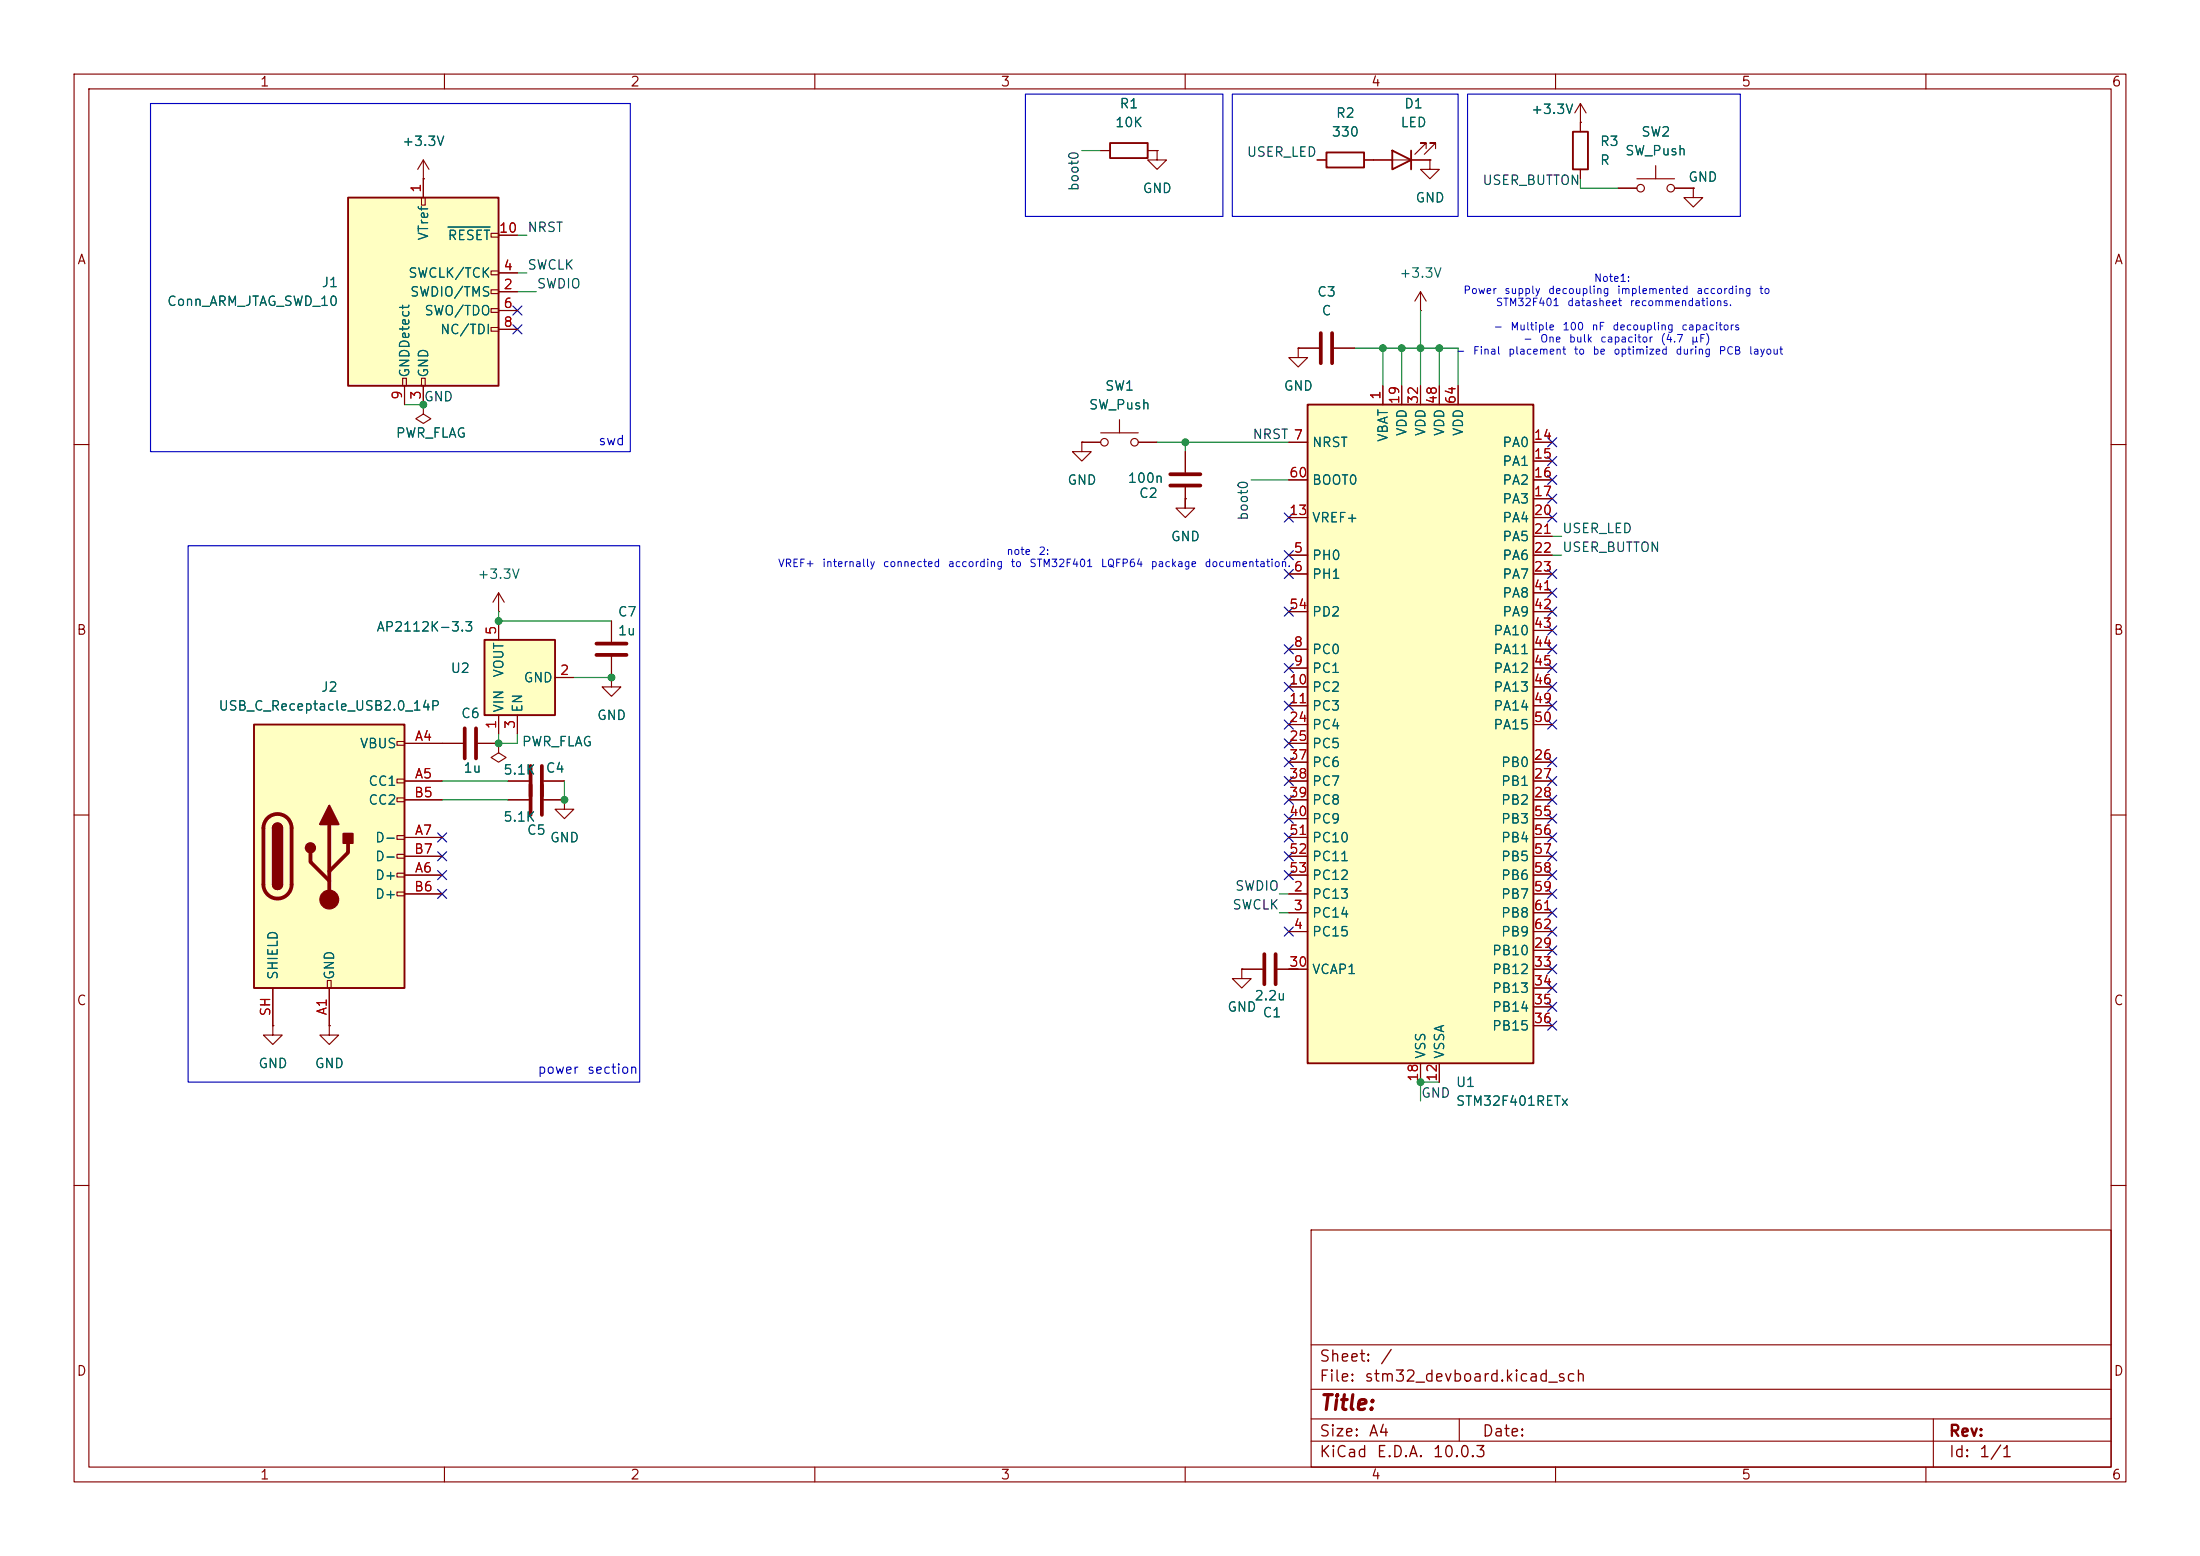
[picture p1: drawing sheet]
<svg xmlns="http://www.w3.org/2000/svg" width="297mm" height="210mm" viewBox="0 0 297 210" stroke-linecap="round" stroke-linejoin="round" font-family="sans-serif">
<g fill="none" stroke="#840000" stroke-width=".15">
<path d="M10 10h277v190h-277zM12 12h273v186h-273zM60 10v2M110 10v2M160 10v2M210 10v2M260 10v2M177.8 21.6h1.3M184.1 21.6h8.9M191.8 39.4l-.8 1.2M191.8 39.4l.7 1.2M191.8 39.4v2.5"/>
<path d="M192.5 20.1v-.8h-.7h.7l-1.5 1.5M193 21.6v1.3h1.3l-1.3 1.2-1.2-1.2h1.2M193 21.6h.1M193.8 20.1v-.8h-.8h.8l-1.5 1.5M191.8 41.9h.1M10 60h2M285 60h2M10 110h2M67.3 100.3v1.3l1 .6-1 .7-1-.7 1-.6M67.3 100.3h.1M76.2 108v1.2h1.3l-1.3 1.3-1.3-1.3h1.3M76.2 108h.1"/>
<path d="M285 110h2M167.6 130.8v1.3h1.3l-1.3 1.3-1.2-1.3h1.2M167.6 130.8h.1M10 160h2M177 166h108v32h-108zM285 160h2M60 198v2M110 198v2M160 198v2M177 194.5h108M177 191.5h108M177 187.5h108"/>
<path d="M177 181.5h108M197 191.5v3M210 198v2M260 198v2M261 191.5v6.5"/>
</g>
<path d="M179.1 20.6h5v2h-5zM188 20.3l2.5 1.3-2.5 1.3zM190.5 20.3v2.6" fill="none" stroke="#840000" stroke-width=".25"/>
<path d="M65.4 86.4h9.5v10.1h-9.5z" fill="#ffffc2"/>
<path d="M212.3 17.8h2.1v5.1h-2.1zM65.4 86.4h9.5v10.1h-9.5z" fill="none" stroke="#840000" stroke-width=".25"/>
<g fill="none" stroke="#840000" stroke-width=".15">
<path d="M213.4 16.5h.1M213.4 14l-.8 1.2M213.4 14l.7 1.2M213.4 14v3.8M213.4 22.9v1.2M218.4 25.4h2.6M221 24.1h5.1M223.5 22.4v1.7M226.1 25.4h2.5M228.6 25.4v1.3h1.3l-1.3 1.2-1.3-1.2h1.3M228.6 25.4h.1M67.3 83.8v2.6"/>
<path d="M67.3 96.5v2.6M69.8 96.5v2.6M74.9 91.4h2.6M82.5 91.4v1.3h1.3l-1.3 1.3-1.2-1.3h1.2M82.5 91.4h.1M59.7 100.3h2.8M64.5 100.3h2.8M68.6 108h2.8M68.6 105.4h2.8M73.4 108h2.8M73.4 105.4h2.8"/>
<circle cx="221.5" cy="25.4" r=".51"/>
<circle cx="225.6" cy="25.4" r=".51"/>
</g>
<path d="M62.7 98.3v4.1M64.3 98.3v4.1M71.6 103.4v6.6M73.2 103.4v6.6" fill="none" stroke="#840000" stroke-width=".51"/>
<path d="M176.5 54.6h30.5v88.9h-30.5z" fill="#ffffc2"/>
<path d="M149.9 19.3h5v2h-5zM176.5 54.6h30.5v88.9h-30.5z" fill="none" stroke="#840000" stroke-width=".25"/>
<g fill="none" stroke="#840000" stroke-width=".15">
<path d="M57.1 24.1h.1M57.1 21.6l-.7 1.3M57.1 21.6l.8 1.3M57.1 21.6v2.5M148.6 20.3h1.3M154.9 20.3h1.3M156.2 20.3v1.3h1.3l-1.3 1.3-1.3-1.3h1.3M156.2 20.3h.1M57.1 54.6v1.3l1.1 .6-1.1 .7-1-.7 1-.6M57.1 54.6h.1M146 59.7v1.3h1.3l-1.3 1.2-1.2-1.2h1.2M146 59.7h.1"/>
<path d="M146 59.7h2.6M148.6 58.4h5.1M151.1 56.6v1.8M153.7 59.7h2.5M174 59.7h2.5M175.3 47v1.3h1.2l-1.2 1.2-1.3-1.2h1.3M175.3 47h.1M175.3 47h2.8M180.1 47h2.8M186.7 52.1v2.5M189.2 52.1v2.5M191.8 52.1v2.5"/>
<path d="M194.3 52.1v2.5M196.8 52.1v2.5M207 59.7h2.5M160 65.8v2.8h-1.3l1.3 1.3 1.3-1.3h-1.3v-1.3M160 67.3h.1M160 61v2.8M174 74.9h2.5M174 77.5h2.5M174 69.9h2.5M174 64.8h2.5M207 74.9h2.5M207 77.5h2.5"/>
<path d="M207 69.9h2.5M207 62.2h2.5M207 64.8h2.5M207 67.3h2.5M207 72.4h2.5M67.3 82.6h.1M67.3 80l-.8 1.3M67.3 80l.8 1.3M67.3 80v2.6M82.5 83.8v2.8M82.5 88.6v2.8M174 87.6h2.5"/>
<path d="M174 90.2h2.5M174 92.7h2.5M174 95.3h2.5M174 97.8h2.5M174 82.6h2.5M207 87.6h2.5M207 90.2h2.5M207 92.7h2.5M207 95.3h2.5M207 97.8h2.5M207 80h2.5M207 82.6h2.5"/>
<path d="M207 85.1h2.5M174 100.3h2.5M174 102.9h2.5M174 105.4h2.5M174 108h2.5M174 110.5h2.5M174 113h2.5M174 115.6h2.5M174 118.1h2.5M207 102.9h2.5M207 105.4h2.5M207 108h2.5"/>
<path d="M207 110.5h2.5M207 113h2.5M207 115.6h2.5M207 118.1h2.5M36.8 138.4v1.3h1.3l-1.3 1.3-1.2-1.3h1.2M36.8 138.4h.1M167.6 130.8h2.8M172.5 130.8h4M174 120.7h2.5M174 123.2h2.5M174 125.7h2.5M207 120.7h2.5"/>
<path d="M207 123.2h2.5M207 125.7h2.5M207 128.3h2.5M207 130.8h2.5M207 133.4h2.5M207 135.9h2.5M207 138.4h2.5M191.8 143.5v2.6M194.3 143.5v2.6"/>
<circle cx="149.1" cy="59.7" r=".51"/>
<circle cx="153.2" cy="59.7" r=".51"/>
</g>
<path d="M178.3 45v4M179.8 45v4M158 64h4.1M158 65.5h4.1M80.5 86.9h4.1M80.5 88.4h4.1M170.7 128.8v4M172.2 128.8v4" fill="none" stroke="#840000" stroke-width=".51"/>
<path d="M47 26.7h20.3v25.4h-20.3z" fill="#ffffc2"/>
<path d="M47 26.7h20.3v25.4h-20.3z" fill="none" stroke="#840000" stroke-width=".25"/>
<g fill="none" stroke="#840000" stroke-width=".15">
<path d="M56.9 26.7h.5v1h-.5zM57.1 24.1v2.6M66.3 36.6h1v.5h-1zM66.3 31.5h1v.5h-1zM66.3 39.1h1v.5h-1zM67.3 39.4h2.5M67.3 36.8h2.5M67.3 31.8h2.5M54.4 51.1h.5v1h-.5zM54.6 52.1v2.5M56.9 51.1h.5v1h-.5zM57.1 52.1v2.5"/>
<path d="M66.3 41.7h1v.5h-1zM66.3 44.2h1v.5h-1zM67.3 41.9h2.5M67.3 44.5h2.5"/>
</g>
<path d="M60.5 30.6h5.7" fill="none" stroke="#006464" stroke-width=".15"/>
<path d="M34.3 97.8h20.3v35.6h-20.3z" fill="#ffffc2"/>
<g fill="none" stroke="#840000" stroke-width=".15">
<path d="M213.4 16.5h.1M213.4 16.5v1.3M57.1 24.1h.1M57.1 24.1v2.6M67.3 39.4h2.5M67.3 36.8h2.5M67.3 31.8h2.5M148.6 20.3h1.3M154.9 20.3h1.3M156.2 20.3h.1M177.8 21.6h1.3M184.1 21.6h3.9"/>
<path d="M190.5 21.6h2.5M193 21.6h.1M213.4 22.9v1.2M218.4 25.4h2.6M226.1 25.4h2.5M228.6 25.4h.1M54.6 52.1v2.5M57.1 54.6h.1M57.1 52.1v2.5M67.3 41.9h2.5M67.3 44.5h2.5M146 59.7h.1"/>
<path d="M146 59.7h2.6M153.7 59.7h2.5M174 59.7h2.5M175.3 47h.1M175.3 47h2.8M180.1 47h2.8M186.7 52.1v2.5M189.2 52.1v2.5M191.8 52.1v2.5M194.3 52.1v2.5M196.8 52.1v2.5M207 59.7h2.5"/>
<path d="M160 67.3h.1M160 61v2.8M160 65.8v2.8M174 74.9h2.5M174 77.5h2.5M174 69.9h2.5M174 64.8h2.5M207 74.9h2.5M207 77.5h2.5M207 69.9h2.5M207 62.2h2.5M207 64.8h2.5"/>
<path d="M207 67.3h2.5M207 72.4h2.5M67.3 83.8v2.6M67.3 96.5v2.6M69.8 96.5v2.6M74.9 91.4h2.6M82.5 91.4h.1M82.5 83.8v2.8M82.5 88.6v2.8M174 87.6h2.5M174 90.2h2.5M174 92.7h2.5"/>
<path d="M174 95.3h2.5M174 97.8h2.5M174 82.6h2.5M207 87.6h2.5M207 90.2h2.5M207 92.7h2.5M207 95.3h2.5M207 97.8h2.5M207 80h2.5M207 82.6h2.5M207 85.1h2.5M53.6 100.1h1v.5h-1z"/>
<path d="M53.6 105.2h1v.5h-1zM53.6 107.7h1v.5h-1zM53.6 112.8h1v.5h-1zM53.6 115.3h1v.5h-1zM53.6 117.9h1v.5h-1zM54.6 100.3h7.9M54.6 105.4h5.1M54.6 118.1h5.1M54.6 113h5.1M54.6 108h5.1M54.6 115.6h5.1M64.5 100.3h2.8"/>
<path d="M67.3 100.3h.1M68.6 105.4h2.8M68.6 108h2.8M73.4 105.4h2.8M73.4 108h2.8M76.2 108h.1M174 100.3h2.5M174 105.4h2.5M174 118.1h2.5M174 113h2.5M174 108h2.5M174 115.6h2.5"/>
<path d="M174 102.9h2.5M174 110.5h2.5M207 105.4h2.5M207 118.1h2.5M207 113h2.5M207 108h2.5M207 115.6h2.5M207 102.9h2.5M207 110.5h2.5M36.8 138.4h.1M36.8 133.4v5M44.2 132.3h.5v1.1h-.5z"/>
<path d="M44.4 138.4v1.3h1.3l-1.3 1.3-1.2-1.3h1.2M44.4 138.4h.1M44.4 133.4v5M53.6 120.4h1v.5h-1zM54.6 120.7h5.1M167.6 130.8h.1M167.6 130.8h2.8M172.5 130.8h4M174 120.7h2.5M174 123.2h2.5M174 125.7h2.5M207 120.7h2.5"/>
<path d="M207 130.8h2.5M207 123.2h2.5M207 125.7h2.5M207 128.3h2.5M207 133.4h2.5M207 135.9h2.5M207 138.4h2.5M191.8 143.5v2.6M194.3 143.5v2.6"/>
</g>
<path d="M34.3 97.8h20.3v35.6h-20.3zM36.8 111.8a.64 .64 0 0 1 .7-.7 .64 .64 0 0 1 .6 .7M36.8 119.4a.64 .64 0 0 0 .7 .6 .64 .64 0 0 0 .6-.6" fill="none" stroke="#840000" stroke-width=".25"/>
<path d="M36.1 110.4a1.9 1.9 0 0 1 2.1-.4 1.9 1.9 0 0 1 1.2 1.8v7.6a1.91 1.91 0 0 1-1.9 1.9 1.91 1.91 0 0 1-1.9-1.9v-7.6a1.9 1.9 0 0 1 .5-1.4zM41.9 115.1v1.2l2.5 2.6M44.4 111.3v10.1M47 113.8v1.3l-2.6 2.5" fill="none" stroke="#840000" stroke-width=".51"/>
<g fill="#840000" stroke="#840000" stroke-width=".25">
<path d="M36.8 111.8h1.3v7.6h-1.3z"/>
<path d="M37 111.3a.64 .64 0 0 1 .7-.1 .64 .64 0 0 1 .4 .6h-1.3z"/>
<path d="M36.8 119.4h1.3a.64 .64 0 0 1-.6 .6 .64 .64 0 0 1-.7-.6z"/>
<path d="M44.4 108.7l1.3 2.6h-2.5z"/>
<path d="M46.4 112.5h1.2v1.3h-1.2z"/>
<circle cx="41.9" cy="114.4" r=".63"/>
</g>
<circle cx="44.4" cy="121.4" r="1.27" fill="#840000" stroke="#840000" stroke-width=".15"/>
<g fill="none" stroke="#009600" stroke-width=".15">
<path d="M69.8 39.4h2.6M69.8 31.8h1.3M69.8 36.8h1.3M146 20.3h2.6M213.4 24.1v1.3h5M54.6 54.6h2.5M156.2 59.7h17.8M160 59.7v1.3M182.9 47h13.9v5.1M186.7 47v5.1M189.2 47v5.1M191.8 41.9v10.2"/>
<path d="M194.3 47v5.1M160 67.3v1.3M168.9 64.8h5.1M209.5 72.4h1.3M209.5 74.9h1.3M67.3 99.1v1.2h2.5v-1.2M67.3 82.6v1.2h15.2M77.5 91.4h5M59.7 105.4h8.9M59.7 108h8.9M76.2 105.4v2.6M172.7 120.7h1.3"/>
<path d="M172.7 123.2h1.3M174 130.8h1.3M194.3 146.1h-2.5v2.5"/>
</g>
<g fill="none" stroke="#000084" stroke-width=".15">
<path d="M69.2 41.3l1.3 1.2M69.2 43.8l1.3 1.3M70.5 41.3l-1.3 1.2M70.5 43.8l-1.3 1.3M208.9 59.1l1.3 1.2M210.2 59.1l-1.3 1.2M173.4 69.2l1.2 1.3M173.4 76.9l1.2 1.2M173.4 74.3l1.2 1.2M174.6 69.2l-1.2 1.3M174.6 76.9l-1.2 1.2M174.6 74.3l-1.2 1.2"/>
<path d="M208.9 66.7l1.3 1.2M208.9 79.4l1.3 1.2M208.9 61.6l1.3 1.2M208.9 64.2l1.3 1.2M208.9 69.2l1.3 1.3M208.9 76.9l1.3 1.2M210.2 66.7l-1.3 1.2M210.2 79.4l-1.3 1.2M210.2 61.6l-1.3 1.2M210.2 64.2l-1.3 1.2M210.2 76.9l-1.3 1.2M210.2 69.2l-1.3 1.3"/>
<path d="M173.4 94.6l1.2 1.3M173.4 92.1l1.2 1.2M173.4 81.9l1.2 1.3M173.4 87l1.2 1.2M173.4 89.6l1.2 1.2M173.4 97.2l1.2 1.2M173.4 99.7l1.2 1.2M174.6 99.7l-1.2 1.2M174.6 94.6l-1.2 1.3M174.6 92.1l-1.2 1.2M174.6 81.9l-1.2 1.3M174.6 87l-1.2 1.2"/>
<path d="M174.6 89.6l-1.2 1.2M174.6 97.2l-1.2 1.2M208.9 87l1.3 1.2M208.9 84.5l1.3 1.2M208.9 81.9l1.3 1.3M208.9 97.2l1.3 1.2M208.9 94.6l1.3 1.3M208.9 92.1l1.3 1.2M208.9 89.6l1.3 1.2M210.2 87l-1.3 1.2M210.2 84.5l-1.3 1.2M210.2 81.9l-1.3 1.3"/>
<path d="M210.2 97.2l-1.3 1.2M210.2 94.6l-1.3 1.3M210.2 92.1l-1.3 1.2M210.2 89.6l-1.3 1.2M59.1 112.4l1.2 1.2M59.1 117.5l1.2 1.2M59.1 115l1.2 1.2M60.3 112.4l-1.2 1.2M60.3 117.5l-1.2 1.2M60.3 115l-1.2 1.2M173.4 112.4l1.2 1.2M173.4 115l1.2 1.2"/>
<path d="M173.4 117.5l1.2 1.2M173.4 104.8l1.2 1.2M173.4 107.3l1.2 1.3M173.4 109.9l1.2 1.2M173.4 102.3l1.2 1.2M174.6 102.3l-1.2 1.2M174.6 115l-1.2 1.2M174.6 117.5l-1.2 1.2M174.6 112.4l-1.2 1.2M174.6 104.8l-1.2 1.2M174.6 107.3l-1.2 1.3M174.6 109.9l-1.2 1.2"/>
<path d="M208.9 109.9l1.3 1.2M208.9 107.3l1.3 1.3M208.9 104.8l1.3 1.2M208.9 102.3l1.3 1.2M208.9 117.5l1.3 1.2M208.9 112.4l1.3 1.2M208.9 115l1.3 1.2M210.2 109.9l-1.3 1.2M210.2 107.3l-1.3 1.3M210.2 104.8l-1.3 1.2M210.2 102.3l-1.3 1.2M210.2 117.5l-1.3 1.2"/>
<path d="M210.2 112.4l-1.3 1.2M210.2 115l-1.3 1.2M59.1 120l1.2 1.3M60.3 120l-1.2 1.3M173.4 125.1l1.2 1.2M174.6 125.1l-1.2 1.2M208.9 132.7l1.3 1.3M208.9 135.3l1.3 1.2M208.9 125.1l1.3 1.2M208.9 137.8l1.3 1.2M208.9 130.2l1.3 1.2M208.9 122.6l1.3 1.2"/>
<path d="M208.9 120l1.3 1.3M208.9 127.7l1.3 1.2M210.2 132.7l-1.3 1.3M210.2 135.3l-1.3 1.2M210.2 125.1l-1.3 1.2M210.2 137.8l-1.3 1.2M210.2 130.2l-1.3 1.2M210.2 122.6l-1.3 1.2M210.2 120l-1.3 1.3M210.2 127.7l-1.3 1.2"/>
</g>
<path d="M20.3 14h64.8v47h-64.8zM138.4 12.7h26.7v16.5h-26.7zM166.4 12.7h30.4v16.5h-30.4zM198.1 12.7h36.8v16.5h-36.8zM25.4 73.7h61v72.4h-61z" fill="none" stroke="#0000c2" stroke-width=".15"/>
<path d="M60.5 30.6h5.7" fill="none" stroke="#006464" stroke-width=".15"/>
<g fill="#009600" stroke="#009600" stroke-width=".14">
<circle cx="160" cy="59.7" r=".46"/>
<circle cx="76.2" cy="108" r=".46"/>
<circle cx="67.3" cy="83.8" r=".46"/>
<circle cx="191.8" cy="146.1" r=".46"/>
<circle cx="186.7" cy="47" r=".46"/>
<circle cx="189.2" cy="47" r=".46"/>
<circle cx="191.8" cy="47" r=".46"/>
<circle cx="194.3" cy="47" r=".46"/>
<circle cx="67.3" cy="100.3" r=".46"/>
<circle cx="82.5" cy="91.4" r=".46"/>
<circle cx="57.1" cy="54.6" r=".46"/>
</g>
<text font-size="2" fill="#840000" x="178" y="190.8">Title:</text>
<g font-size="1.5" fill="#840000">
<text x="178" y="184.2">Sheet:</text>
<text x="186.2" y="184.2">/</text>
<text x="178" y="186.9">File:</text>
<text x="184.1" y="186.9">stm32_devboard.kicad_sch</text>
<text x="178" y="197.1">KiCad</text>
<text x="178" y="194.3">Size:</text>
<text x="184.7" y="194.3">A4</text>
<text x="185.7" y="197.1">E.D.A.</text>
<text x="193.3" y="197.1">10.0.3</text>
<text x="200" y="194.3">Date:</text>
<text x="263" y="194.3">Rev:</text>
<text x="263" y="197.1">Id:</text>
<text x="267.1" y="197.1">1/1</text>
</g>
<g font-size="1.3" fill="#840000">
<text x="35" y="12">1</text>
<text x="85" y="12">2</text>
<text x="135" y="12">3</text>
<text x="185" y="12">4</text>
<text x="235" y="12">5</text>
<text x="285" y="12">6</text>
<text x="10.3" y="36">A</text>
<text x="285.3" y="36">A</text>
<text x="10.3" y="86">B</text>
<text x="285.3" y="86">B</text>
<text x="10.3" y="136">C</text>
<text x="285.3" y="136">C</text>
<text x="10.3" y="186">D</text>
<text x="285.3" y="186">D</text>
<text x="35" y="200">1</text>
<text x="85" y="200">2</text>
<text x="135" y="200">3</text>
<text x="185" y="200">4</text>
<text x="235" y="200">5</text>
<text x="285" y="200">6</text>
</g>
<g font-size="1.3" fill="#006464">
<text x="150.5" y="17.5">10K</text>
<text x="151.1" y="14.9">R1</text>
<text x="180.3" y="16.2">R2</text>
<text x="189" y="17.5">LED</text>
<text x="189.5" y="14.9">D1</text>
<text x="206.6" y="15.7">+3.3V</text>
<text x="54.2" y="20">+3.3V</text>
<text x="179.7" y="18.8">330</text>
<text x="215.9" y="20">R3</text>
<text x="215.9" y="22.6">R</text>
<text x="219.3" y="21.3">SW_Push</text>
<text x="221.5" y="18.8">SW2</text>
<text x="154.2" y="26.4">GND</text>
<text x="191" y="27.6">GND</text>
<text x="227.8" y="24.8">GND</text>
<text x="58.1" y="32.5" transform="rotate(-90 58.1 32.5)">VTref</text>
<text x="60.3" y="32.7">RESET</text>
<text x="22.5" y="41.6">Conn_ARM_JTAG_SWD_10</text>
<text x="43.3" y="39.1">J1</text>
<text x="55" y="37.8">SWCLK/TCK</text>
<text x="55.3" y="40.3">SWDIO/TMS</text>
<text x="177.7" y="40.3">C3</text>
<text x="188.8" y="37.8">+3.3V</text>
<text x="57.2" y="42.9">SWO/TDO</text>
<text x="59.3" y="45.4">NC/TDI</text>
<text x="178.3" y="42.9">C</text>
<text x="55.6" y="51.1" transform="rotate(-90 55.6 51.1)">GNDDetect</text>
<text x="58.1" y="51.1" transform="rotate(-90 58.1 51.1)">GND</text>
<text x="149.1" y="53">SW1</text>
<text x="173.2" y="53">GND</text>
<text x="53.3" y="59.4">PWR_FLAG</text>
<text x="146.9" y="55.6">SW_Push</text>
<text x="187.7" y="59.7" transform="rotate(-90 187.7 59.7)">VBAT</text>
<text x="190.2" y="58.9" transform="rotate(-90 190.2 58.9)">VDD</text>
<text x="192.7" y="58.9" transform="rotate(-90 192.7 58.9)">VDD</text>
<text x="195.3" y="58.9" transform="rotate(-90 195.3 58.9)">VDD</text>
<text x="197.8" y="58.9" transform="rotate(-90 197.8 58.9)">VDD</text>
<text x="144" y="65.7">GND</text>
<text x="152.2" y="65.5">100n</text>
<text x="177" y="60.7">NRST</text>
<text x="177" y="65.7">BOOT0</text>
<text x="202.7" y="60.7">PA0</text>
<text x="202.7" y="63.2">PA1</text>
<text x="202.7" y="65.7">PA2</text>
<text x="153.7" y="67.5">C2</text>
<text x="177" y="70.8">VREF+</text>
<text x="202.7" y="68.3">PA3</text>
<text x="202.7" y="70.8">PA4</text>
<text x="158" y="73.4">GND</text>
<text x="177" y="75.9">PH0</text>
<text x="202.7" y="73.4">PA5</text>
<text x="202.7" y="75.9">PA6</text>
<text x="64.4" y="78.4">+3.3V</text>
<text x="83.3" y="83.5">C7</text>
<text x="177" y="78.4">PH1</text>
<text x="177" y="83.5">PD2</text>
<text x="202.7" y="78.4">PA7</text>
<text x="202.7" y="81">PA8</text>
<text x="202.7" y="83.5">PA9</text>
<text x="50.7" y="85.6">AP2112K-3.3</text>
<text x="83.3" y="86.1">1u</text>
<text x="177" y="88.6">PC0</text>
<text x="201.5" y="86.1">PA10</text>
<text x="201.5" y="88.6">PA11</text>
<text x="43.3" y="93.7">J2</text>
<text x="60.7" y="91.1">U2</text>
<text x="68.3" y="91.5" transform="rotate(-90 68.3 91.5)">VOUT</text>
<text x="70.6" y="92.4">GND</text>
<text x="177" y="91.1">PC1</text>
<text x="177" y="93.7">PC2</text>
<text x="201.5" y="91.1">PA12</text>
<text x="201.5" y="93.7">PA13</text>
<text x="29.4" y="96.2">USB_C_Receptacle_USB2.0_14P</text>
<text x="48.5" y="101.3">VBUS</text>
<text x="62.2" y="97.2">C6</text>
<text x="68.3" y="96.3" transform="rotate(-90 68.3 96.3)">VIN</text>
<text x="70.4" y="101">PWR_FLAG</text>
<text x="70.8" y="96.3" transform="rotate(-90 70.8 96.3)">EN</text>
<text x="80.5" y="97.5">GND</text>
<text x="177" y="96.2">PC3</text>
<text x="177" y="98.8">PC4</text>
<text x="177" y="101.3">PC5</text>
<text x="201.5" y="96.2">PA14</text>
<text x="201.5" y="98.8">PA15</text>
<text x="49.6" y="106.4">CC1</text>
<text x="62.5" y="104.6">1u</text>
<text x="67.9" y="104.9">5.1K</text>
<text x="73.6" y="104.6">C4</text>
<text x="177" y="103.8">PC6</text>
<text x="177" y="106.4">PC7</text>
<text x="202.5" y="103.8">PB0</text>
<text x="202.5" y="106.4">PB1</text>
<text x="49.6" y="108.9">CC2</text>
<text x="67.9" y="111.2">5.1K</text>
<text x="71" y="113">C5</text>
<text x="177" y="108.9">PC8</text>
<text x="177" y="111.5">PC9</text>
<text x="202.5" y="108.9">PB2</text>
<text x="202.5" y="111.5">PB3</text>
<text x="50.5" y="119.1">D+</text>
<text x="50.5" y="114">D-</text>
<text x="50.5" y="116.5">D-</text>
<text x="74.2" y="114">GND</text>
<text x="177" y="114">PC10</text>
<text x="177" y="116.5">PC11</text>
<text x="177" y="119.1">PC12</text>
<text x="202.5" y="114">PB4</text>
<text x="202.5" y="116.5">PB5</text>
<text x="202.5" y="119.1">PB6</text>
<text x="50.5" y="121.6">D+</text>
<text x="177" y="121.6">PC13</text>
<text x="177" y="124.2">PC14</text>
<text x="202.5" y="121.6">PB7</text>
<text x="202.5" y="124.2">PB8</text>
<text x="177" y="126.7">PC15</text>
<text x="177" y="131.8">VCAP1</text>
<text x="201.3" y="129.2">PB10</text>
<text x="201.3" y="131.8">PB12</text>
<text x="202.5" y="126.7">PB9</text>
<text x="37.8" y="132.3" transform="rotate(-90 37.8 132.3)">SHIELD</text>
<text x="45.4" y="132.3" transform="rotate(-90 45.4 132.3)">GND</text>
<text x="165.6" y="136.9">GND</text>
<text x="169.3" y="135.3">2.2u</text>
<text x="170.4" y="137.6">C1</text>
<text x="201.3" y="134.3">PB13</text>
<text x="201.3" y="136.9">PB14</text>
<text x="192.7" y="143" transform="rotate(-90 192.7 143)">VSS</text>
<text x="195.3" y="143" transform="rotate(-90 195.3 143)">VSSA</text>
<text x="201.3" y="139.4">PB15</text>
<text x="34.8" y="144.5">GND</text>
<text x="42.4" y="144.5">GND</text>
<text x="196.5" y="149.6">STM32F401RETx</text>
<text x="196.5" y="147">U1</text>
</g>
<g font-size="1.3" fill="#0f0f0f">
<text x="168.2" y="21.5">USER_LED</text>
<text x="145.9" y="25.9" transform="rotate(-90 145.9 25.9)">boot0</text>
<text x="200" y="25.3">USER_BUTTON</text>
<text x="71.1" y="31.6">NRST</text>
<text x="71.1" y="36.7">SWCLK</text>
<text x="72.4" y="39.2">SWDIO</text>
<text x="57.1" y="54.5">GND</text>
<text x="169" y="59.6">NRST 7</text>
<text x="168.8" y="70.4" transform="rotate(-90 168.8 70.4)">boot0</text>
<text x="210.8" y="72.3">USER_LED</text>
<text x="210.8" y="74.8">USER_BUTTON</text>
<text x="166.3" y="123.1">SWCLK</text>
<text x="166.7" y="120.5">SWDIO</text>
<text x="191.8" y="148.5">GND</text>
</g>
<g font-size="1.3" fill="#a90000">
<text x="57.1" y="26.1" transform="rotate(-90 57.1 26.1)">1</text>
<text x="67.3" y="31.7">10</text>
<text x="67.9" y="39.3">2</text>
<text x="67.9" y="36.8">4</text>
<text x="67.9" y="41.9">6</text>
<text x="67.9" y="44.4">8</text>
<text x="54.6" y="54" transform="rotate(-90 54.6 54)">9</text>
<text x="57.1" y="54" transform="rotate(-90 57.1 54)">3</text>
<text x="174.6" y="59.7">7</text>
<text x="186.7" y="54" transform="rotate(-90 186.7 54)">1</text>
<text x="189.2" y="54.7" transform="rotate(-90 189.2 54.7)">19</text>
<text x="191.7" y="54.7" transform="rotate(-90 191.7 54.7)">32</text>
<text x="194.3" y="54.7" transform="rotate(-90 194.3 54.7)">48</text>
<text x="196.8" y="54.7" transform="rotate(-90 196.8 54.7)">64</text>
<text x="207" y="59.7">14</text>
<text x="173.9" y="64.7">60</text>
<text x="207" y="62.2">15</text>
<text x="207" y="64.7">16</text>
<text x="173.9" y="69.8">13</text>
<text x="207" y="67.3">17</text>
<text x="207" y="69.8">20</text>
<text x="174.6" y="74.9">5</text>
<text x="174.6" y="77.4">6</text>
<text x="207" y="72.4">21</text>
<text x="207" y="74.9">22</text>
<text x="207" y="77.4">23</text>
<text x="173.9" y="82.5">54</text>
<text x="207" y="80">41</text>
<text x="207" y="82.5">42</text>
<text x="67.3" y="85.8" transform="rotate(-90 67.3 85.8)">5</text>
<text x="174.6" y="87.6">8</text>
<text x="207" y="85.1">43</text>
<text x="207" y="87.6">44</text>
<text x="75.5" y="91.4">2</text>
<text x="173.9" y="92.7">10</text>
<text x="173.9" y="95.2">11</text>
<text x="174.6" y="90.1">9</text>
<text x="207" y="90.1">45</text>
<text x="207" y="92.7">46</text>
<text x="207" y="95.2">49</text>
<text x="55.9" y="100.3">A4</text>
<text x="67.3" y="98.5" transform="rotate(-90 67.3 98.5)">1</text>
<text x="69.8" y="98.5" transform="rotate(-90 69.8 98.5)">3</text>
<text x="173.9" y="97.8">24</text>
<text x="173.9" y="100.3">25</text>
<text x="207" y="97.8">50</text>
<text x="55.8" y="107.9">B5</text>
<text x="55.9" y="105.4">A5</text>
<text x="173.9" y="102.8">37</text>
<text x="173.9" y="105.4">38</text>
<text x="173.9" y="107.9">39</text>
<text x="207" y="102.8">26</text>
<text x="207" y="105.4">27</text>
<text x="207" y="107.9">28</text>
<text x="55.9" y="113">A7</text>
<text x="173.9" y="110.5">40</text>
<text x="173.9" y="113">51</text>
<text x="207" y="110.5">55</text>
<text x="207" y="113">56</text>
<text x="55.8" y="115.5">B7</text>
<text x="55.9" y="118.1">A6</text>
<text x="173.9" y="115.5">52</text>
<text x="173.9" y="118.1">53</text>
<text x="207" y="115.5">57</text>
<text x="207" y="118.1">58</text>
<text x="55.8" y="120.6">B6</text>
<text x="174.6" y="120.6">2</text>
<text x="174.6" y="123.2">3</text>
<text x="174.6" y="125.7">4</text>
<text x="207" y="120.6">59</text>
<text x="207" y="123.2">61</text>
<text x="207" y="125.7">62</text>
<text x="173.9" y="130.8">30</text>
<text x="207" y="128.2">29</text>
<text x="207" y="130.8">33</text>
<text x="36.8" y="137.3" transform="rotate(-90 36.8 137.3)">SH</text>
<text x="44.4" y="137.1" transform="rotate(-90 44.4 137.1)">A1</text>
<text x="207" y="133.3">34</text>
<text x="207" y="135.9">35</text>
<text x="207" y="138.4">36</text>
<text x="191.7" y="146.1" transform="rotate(-90 191.7 146.1)">18</text>
<text x="194.3" y="146.1" transform="rotate(-90 194.3 146.1)">12</text>
</g>
<g font-size="1.3" fill="#0000c2">
<text x="80.7" y="60.4">swd</text>
<text x="72.5" y="145.2">power</text>
<text x="79.2" y="145.2">section</text>
</g>
<g font-size="1" fill="#0000c2">
<text x="197.5" y="39.9">Power</text>
<text x="201.9" y="41.6">STM32F401</text>
<text x="203" y="39.9">supply</text>
<text x="208.9" y="39.9">decoupling</text>
<text x="211.5" y="41.6">datasheet</text>
<text x="215.1" y="38.3">Note1:</text>
<text x="218.2" y="39.9">implemented</text>
<text x="219.9" y="41.6">recommendations.</text>
<text x="228.9" y="39.9">according</text>
<text x="237.4" y="39.9">to</text>
<text x="201.5" y="44.8">-</text>
<text x="203.8" y="44.8">Multiple</text>
<text x="205.6" y="46.5">-</text>
<text x="207.8" y="46.5">One</text>
<text x="210.9" y="44.8">100</text>
<text x="211.7" y="46.5">bulk</text>
<text x="214.8" y="44.8">nF</text>
<text x="215.9" y="46.5">capacitor</text>
<text x="217.6" y="44.8">decoupling</text>
<text x="224.1" y="46.5">(4.7</text>
<text x="226.9" y="44.8">capacitors</text>
<text x="228.2" y="46.5">µF)</text>
<text x="196.5" y="48.1">-</text>
<text x="198.8" y="48.1">Final</text>
<text x="203.5" y="48.1">placement</text>
<text x="212.4" y="48.1">to</text>
<text x="214.9" y="48.1">be</text>
<text x="217.7" y="48.1">optimized</text>
<text x="226.1" y="48.1">during</text>
<text x="231.9" y="48.1">PCB</text>
<text x="236" y="48.1">layout</text>
<text x="105" y="76.8">VREF+</text>
<text x="110.9" y="76.8">internally</text>
<text x="119.1" y="76.8">connected</text>
<text x="127.9" y="76.8">according</text>
<text x="135.8" y="75.1">note</text>
<text x="136.4" y="76.8">to</text>
<text x="138.9" y="76.8">STM32F401</text>
<text x="140.1" y="75.1">2:</text>
<text x="148.5" y="76.8">LQFP64</text>
<text x="155.3" y="76.8">package</text>
<text x="162.5" y="76.8">documentation.</text>
</g>
</svg>
